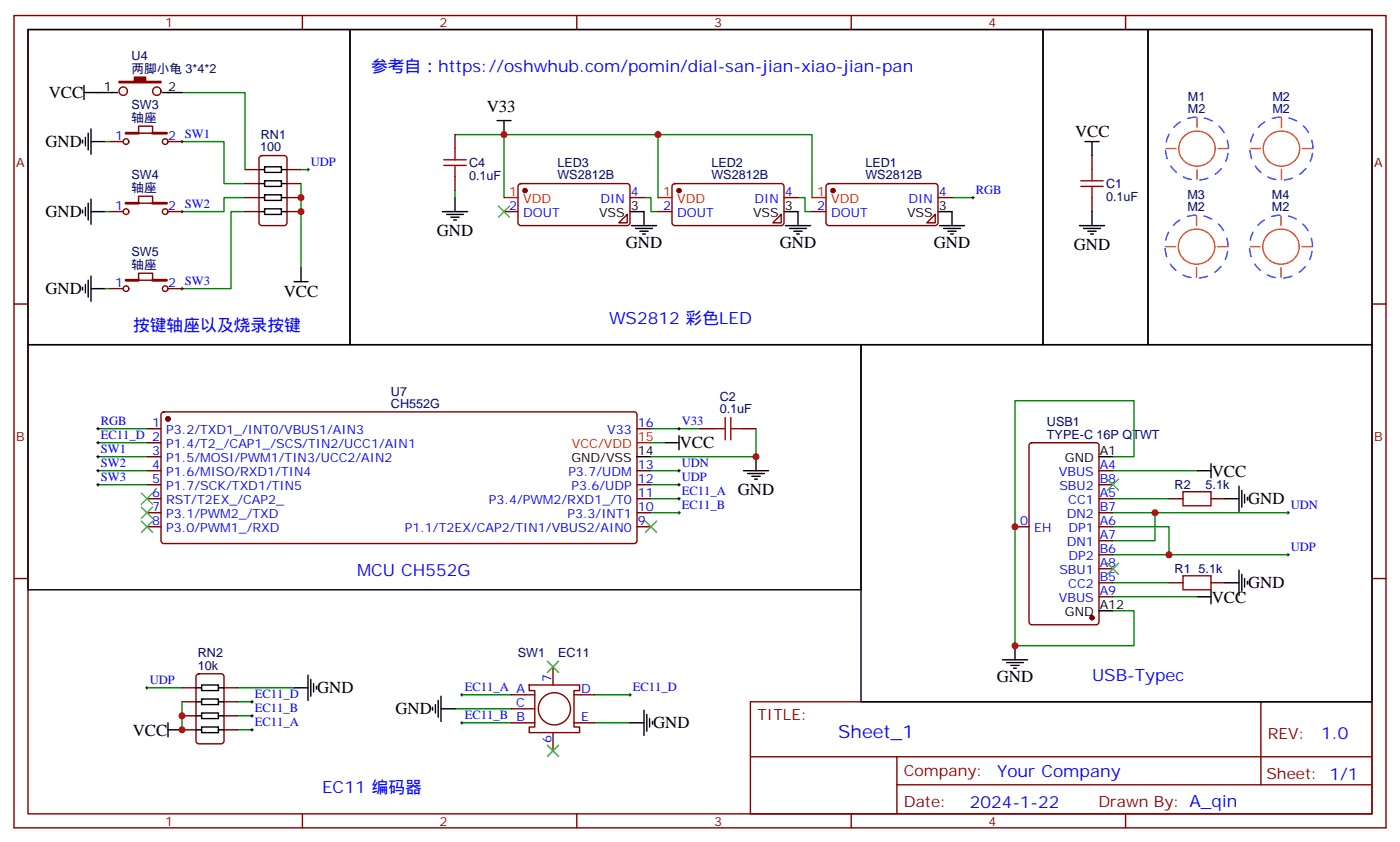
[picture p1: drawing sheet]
<svg xmlns="http://www.w3.org/2000/svg" width="353mm" height="212mm" viewBox="0 0 353 212" stroke-linecap="round" stroke-linejoin="round" font-family="sans-serif">
<g fill="none" stroke="#870000" stroke-width=".35">
<path d="M3.5 3.9h345.7v204.6h-345.7zM7.1 7.4h338.6v197.6h-338.6zM76.2 3.9v3.5M145.3 3.9v3.5M214.5 3.9v3.5M283.6 3.9v3.5M27.5 35.7h3.5M34.9 31.8h3.6v1.7h-3.6zM42.3 35.7h3.6M65.5 39.4l.5-.2h5.6a.71 .71 0 0 1 .7 .7v16.5l-.7 .4h-5.6l-.5-.2-.2-.5v-16.2zM114.7 33.9v3.5M275.2 39.2v3.5"/>
<path d="M27.5 53.3h3.5M34.9 49.4h3.6v1.8h-3.6zM42.3 53.3h3.6M61.7 49.8h3.6M61.7 53.3h3.6M61.7 46.2h3.6M61.7 42.7h3.6M72.3 49.8h3.5M72.3 53.3h3.5M72.3 46.2h3.5M72.3 42.7h3.5M114.7 44.5v3.5"/>
<path d="M127 53.3h3.5M130.8 46.5l.4-.3h26.8a.71 .71 0 0 1 .7 .8v9.1l-.4 .7h-27.1l-.5-.2-.2-.5v-9.1zM158 54v2.1h-2.1zM158.7 49.8h3.6M165.8 53.3h3.5M169.6 46.5l.4-.3h26.8a.71 .71 0 0 1 .8 .8v9.1l-.5 .7h-27.1l-.5-.2-.2-.5v-9.1zM196.8 54v2.1h-2.1zM197.6 49.8h3.5M204.6 53.3h3.5M208.4 46.5l.4-.3h26.9a.71 .71 0 0 1 .7 .8v9.1l-.5 .7h-27.1l-.5-.2-.2-.5v-9.1zM235.7 54v2.1h-2.2zM236.4 49.8h3.5"/>
<path d="M275.2 49.8v3.5M3.5 76.6h3.6M27.5 72.7h3.5M34.9 68.8h3.6v1.8h-3.6zM42.3 72.7h3.6M345.7 76.6h3.5M37 108h3.6M37 111.5h3.6M37 115h3.6M37 118.6h3.6M40.8 104l.5-.2h118.5a.71 .71 0 0 1 .7 .7v31.7l-.4 .7h-118.8l-.5-.2-.2-.5v-31.7zM160.5 108h3.5"/>
<path d="M160.5 118.6h3.5M176.4 108h3.5M187 108h3.5M259.5 111.7l.5-.2h16.2a.71 .71 0 0 1 .7 .7v44.7l-.7 .5h-16.2l-.5-.3-.2-.4v-44.5zM276.9 118.6h3.6M37 122.1h3.6M37 125.6h3.6M37 129.2h3.6M37 132.7h3.6M160.5 122.1h3.5M160.5 125.6h3.5M160.5 129.2h3.5"/>
<path d="M160.5 132.7h3.5M255.8 132.7h3.5M276.9 122.1h3.6M276.9 125.6h3.6M276.9 129.2h3.6M276.9 132.7h3.6M276.9 139.7h3.6M276.9 136.2h3.6M294.6 125.6h3.5M305.2 125.6h3.5M3.5 145.7h3.6M276.9 150.3h3.6"/>
<path d="M276.9 146.8h3.6M276.9 143.3h3.6M294.6 146.8h3.5M305.2 146.8h3.5M345.7 145.7h3.5M45.9 173.2h3.5M45.9 176.8h3.5M49.6 169.9l.5-.2h5.6a.71 .71 0 0 1 .7 .7v16.5l-.7 .5h-5.6l-.5-.3-.2-.4v-16.3zM56.4 173.2h3.6M56.4 176.8h3.6M128.8 175h6M128.8 178.5h6"/>
<path d="M133.3 172.5h12.7v1.5h-1.4v9.1h1.4v1.4h-12.7v-1.4h1.5v-9.1h-1.5zM139.3 168v4.5M144.6 175h5.3M189.1 176.8h156.6v28.2h-156.6zM317.7 176.8v20.9M45.9 180.3h3.5M45.9 183.8h3.5M56.4 180.3h3.6M56.4 183.8h3.6M128.8 182.1h6M139.3 184.5v4.6M144.6 182.1h5.3"/>
<path d="M189.1 190.6h156.5M226 197.7h119.6M226 190.6v14.1M76.2 205v3.5M145.3 205v3.5M214.5 205v3.5M283.6 205v3.5"/>
<circle cx="31" cy="23" r="1.06"/>
<circle cx="31.8" cy="35.7" r=".71"/>
<circle cx="39.5" cy="23" r="1.06"/>
<circle cx="41.6" cy="35.7" r=".71"/>
<circle cx="31.8" cy="53.3" r=".71"/>
<circle cx="41.6" cy="53.3" r=".71"/>
<circle cx="31.8" cy="72.7" r=".71"/>
<circle cx="41.6" cy="72.7" r=".71"/>
<circle cx="139.7" cy="178.5" r="4.1"/>
</g>
<g fill="none" stroke="#000" stroke-width=".35">
<path d="M7.1 7.4h81.1v79.4h-81.1zM88.2 7.4h174.6v79.4h-174.6zM262.8 7.4h26.5v79.4h-26.5zM289.3 7.4h56.4v79.4h-56.4zM20.8 35.3v.7M21.2 23.3h8.4M21.2 21.6v3.5M21.5 34.6v2.1M22.2 33.5v4.3M22.9 35.7h3.6M22.9 32.5v6.3M40.9 23.3h5"/>
<path d="M125.2 30.4h3.6M127 30.4v3.5M273.4 35.7h3.5M275.2 35.7v3.5M20.8 53v.7M21.5 52.2v2.2M22.2 51.2v4.2M22.9 50.1v6.4M22.9 53.3h3.6M65.3 53.3h1.4M65.3 49.8h1.4M65.3 46.2h1.4"/>
<path d="M65.3 42.7h1.4M66.7 52.6h4.2v1.4h-4.2zM66.7 49.1h4.2v1.4h-4.2zM66.7 45.5h4.2v1.5h-4.2zM66.7 42h4.2v1.4h-4.2zM70.9 53.3h1.4M70.9 49.8h1.4M70.9 46.2h1.4M70.9 42.7h1.4M111.5 53.3h6.3M112.5 54h4.3M113.6 54.7h2.1"/>
<path d="M114.3 55.4h.7M114.7 49.8v3.5M158.7 53.3h3.6v3.5M159.1 56.8h6.4M160.2 57.5h4.2M161.2 58.2h2.1M161.9 58.9h.7M197.6 53.3h3.5v3.5M197.9 56.8h6.4M199 57.5h4.2M200 58.2h2.1M200.7 58.9h.7"/>
<path d="M236.4 53.3h3.5v3.5M236.7 56.8h6.4M237.8 57.5h4.2M238.8 58.2h2.1M239.5 58.9h.7M272 56.8h6.3M273 57.5h4.3M274.1 58.2h2.1M274.8 58.9h.7M275.2 53.3v3.5M20.8 72.4v.7M21.5 71.6v2.2"/>
<path d="M22.2 70.6v4.2M22.9 69.5v6.4M22.9 72.7h3.6M74.1 70.9h3.5M75.8 67.4v3.5M7.1 86.8h209.9v61.8h-209.9zM217 86.8h128.7v90h-128.7zM160.5 115h3.5M167.6 111.5h3.5M171.1 109.7v3.6M187.3 118.6h6.4M188.4 119.3h4.2"/>
<path d="M189.4 120h2.2M190.5 115v3.6M276.9 115h3.6M301.6 118.6h3.6M305.2 116.8v3.5M190.1 120.7h.8M308.7 125.6h3.5M312.2 122.4v6.4M312.9 123.5v4.2M313.6 124.6v2.1M314.3 125.3v.7M276.9 153.8h3.6"/>
<path d="M301.6 150.3h3.6M305.2 148.6v3.5M308.7 146.8h3.5M312.2 143.6v6.4M312.9 144.7v4.2M313.6 145.7v2.1M314.3 146.4v.7M49.4 173.2h1.4M49.4 176.8h1.4M50.8 172.5h4.2v1.5h-4.2zM50.8 176.1h4.2v1.4h-4.2zM50.8 179.6h4.2v1.4h-4.2z"/>
<path d="M55 173.2h1.4M55 176.8h1.4M74.1 173.2h3.5M77.6 170.1v6.3M78.3 171.1v4.3M79 172.2v2.1M79.7 172.9v.7M109 178.2v.7M109.7 177.5v2.1M110.4 176.4v4.3M111.1 178.5h3.6M111.1 175.4v6.3"/>
<path d="M162.3 178.9v6.3M163 180v4.2M252.6 166.2h6.3M253.6 166.9h4.3M254.7 167.6h2.1M255.4 168.3h.7M255.8 162.7v3.5M42.3 183.8h3.6M42.3 182.1v3.5M49.4 180.3h1.4M49.4 183.8h1.4M50.8 183.1h4.2v1.4h-4.2z"/>
<path d="M55 180.3h1.4M55 183.8h1.4M158.7 182.1h3.6M163.7 181v2.1M164.4 181.7v.7"/>
</g>
<g fill="none" stroke="#008700" stroke-width=".35">
<path d="M26.5 35.7h1M45.9 35.7h10.5v10.5h5.3M45.9 23.3h15.8v19.4M114.7 33.9h51.1v15.9M127 33.9v15.9M165.8 33.9h38.8v15.9M26.5 53.3h1M61.7 49.8h-5.3v3.5h-10.5M61.7 53.3h-3.5v19.4h-12.3M75.8 46.2v21.2M75.8 42.7h1.8M114.7 48v1.8"/>
<path d="M162.3 49.8h1.7v3.5h1.8M201.1 49.8h1.7v3.5h1.8M239.9 49.8h5.3M26.5 72.7h1M24.7 108h12.3M24.7 111.5h12.3M24.7 118.6h12.3M24.7 115h12.3M164 108h12.4M164 111.5h3.6M164 118.6h7.1M190.5 108v7h-26.5"/>
<path d="M280.5 115h5.3v-14.1h-30v61.8h30v-8.9h-5.3M280.5 118.6h21.1M24.7 122.1h12.3M164 122.1h7.1M164 129.2h7.1M164 125.6h7.1M280.5 129.2h10.5v7h-10.5M280.5 132.7h14.1v7h-14.1M280.5 125.6h14.1M291 129.2h33.6M294.6 139.7h30M280.5 150.3h21.1"/>
<path d="M280.5 146.8h14.1M37 173.2h8.9M45.9 176.8v7M60 176.8h3.5M60 173.2h14.1M114.7 178.5h14.1M116.4 175h12.4M149.9 175h8.8M60 180.3h3.5M60 183.8h3.5M116.4 182.1h12.4M149.9 182.1h8.8"/>
</g>
<g fill="#870000" stroke="#870000" stroke-width=".35">
<path d="M30 20.5h3.9v-1.1h2.8v1.1h3.9v.3h-10.6z"/>
<circle cx="42.3" cy="105.5" r=".53"/>
<circle cx="209.9" cy="48" r=".53"/>
<circle cx="132.3" cy="48" r=".53"/>
<circle cx="171.1" cy="48" r=".53"/>
<circle cx="275.2" cy="155.6" r=".53"/>
</g>
<path d="M127 49.8h3.5M165.8 49.8h3.5M204.6 49.8h3.5M160.5 111.5h3.5" fill="none" stroke="#f00" stroke-width=".35"/>
<g fill="none" stroke="#a10000" stroke-width=".35">
<path d="M114.7 37.4v2.9M111.8 41.7h5.7M111.8 40.3h5.7M114.7 41.7v2.8M272.3 45.5h5.7M272.3 47h5.7M275.2 42.7v2.8M275.2 47v2.8M179.9 108h2.8M182.7 105.2v5.6M184.1 105.2v5.6M184.1 108h2.9"/>
<path d="M298.1 123.9h7.1v3.5h-7.1zM298.1 145h7.1v3.6h-7.1z"/>
</g>
<g fill="none" stroke="#000" stroke-width=".25">
<path d="M45.5 35.7h.7M45.9 35.3v.7M45.5 53.3h.7M45.9 53v.7M77.3 42.7h.7M77.6 42.4v.7M244.8 49.8h.7M245.2 49.4v.7M45.5 72.7h.7M45.9 72.4v.7M24.3 108h.7M24.3 118.6h.7"/>
<path d="M24.3 111.5h.7M24.3 115h.7M24.7 107.6v.7M24.7 111.2v.7M24.7 114.7v.7M24.7 118.2v.7M170.7 108h.7M170.7 118.6h.7M171.1 107.6v.7M171.1 118.2v.7M24.3 122.1h.7M24.7 121.7v.7"/>
<path d="M170.7 129.2h.7M170.7 122.1h.7M170.7 125.6h.7M171.1 121.7v.7M171.1 125.3v.7M171.1 128.8v.7M324.2 129.2h.7M324.2 139.7h.7M324.6 128.8v.7M324.6 139.4v.7M36.7 173.2h.7M37 172.9v.7"/>
<path d="M63.1 176.8h.8M63.5 176.4v.7M63.5 180v.7M116.1 175h.7M116.4 174.7v.7M158.4 175h.7M158.7 174.7v.7M63.1 183.8h.8M63.1 180.3h.8M63.5 183.5v.7M116.1 182.1h.7M116.4 181.7v.7"/>
</g>
<g fill="none" stroke="#3c3" stroke-width=".35">
<path d="M125.6 51.9l2.8 2.8M128.4 51.9l-2.8 2.8M35.6 124.2l2.9 2.8M35.6 127.7l2.9 2.9M35.6 131.3l2.9 2.8M38.5 124.2l-2.9 2.8M38.5 127.7l-2.9 2.9M38.5 131.3l-2.9 2.8M162.6 131.3l2.9 2.8M165.5 131.3l-2.9 2.8M279 120.7l2.9 2.8M281.9 120.7l-2.9 2.8"/>
<path d="M279 141.9l2.9 2.8M281.9 141.9l-2.9 2.8M137.9 166.5l2.9 2.9M140.8 166.5l-2.9 2.9M137.9 187.7l2.9 2.8M140.8 187.7l-2.9 2.8"/>
</g>
<g fill="none" stroke="#f60" stroke-width=".35">
<path d="M293.9 37.4h2.4M298.1 34.6a4.5 4.5 0 0 1 7.1 .1 4.5 4.5 0 0 1-2 6.9 4.5 4.5 0 0 1-5.3-1.5 4.5 4.5 0 0 1 .2-5.5zM301.6 29.7v2.4M306.9 37.4h2.5M315.1 37.4h2.5M319.4 34.6a4.5 4.5 0 0 1 7.1 .1 4.5 4.5 0 0 1-2 6.9 4.5 4.5 0 0 1-5.3-1.5 4.5 4.5 0 0 1 .2-5.5zM322.9 29.7v2.4M328.2 37.4h2.5M298 59.3a4.5 4.5 0 0 1 7.1 .1 4.5 4.5 0 0 1-2 6.9 4.5 4.5 0 0 1-5.3-1.5 4.5 4.5 0 0 1 .2-5.5zM301.5 54.4v2.4M301.6 42.7v2.5M319.3 59.3a4.5 4.5 0 0 1 7.1 .1 4.5 4.5 0 0 1-2 6.9 4.5 4.5 0 0 1-5.3-1.5 4.5 4.5 0 0 1 .2-5.5z"/>
<path d="M322.8 54.4v2.4M322.9 42.7v2.5M293.7 62.1h2.5M301.5 67.4v2.5M306.8 62.1h2.5M315 62.1h2.5M322.8 67.4v2.5M328.1 62.1h2.5"/>
</g>
<path d="M309.6 37.4a7.9 7.9 0 0 0-11.6-7 7.9 7.9 0 0 0-.9 13.5 7.9 7.9 0 0 0 12.4-5.4l.1-1.1M330.8 37.4a7.9 7.9 0 0 0-11.6-7 7.9 7.9 0 0 0-.9 13.5 7.9 7.9 0 0 0 12.5-5.4v-1.1M309.4 62.1a7.9 7.9 0 0 0-11.6-7 7.9 7.9 0 0 0-.9 13.5 7.9 7.9 0 0 0 12.5-5.4v-1.1M330.7 62.1a7.9 7.9 0 0 0-11.6-7 7.9 7.9 0 0 0-.9 13.5 7.9 7.9 0 0 0 12.5-5.4v-1.1" fill="none" stroke="#06f" stroke-width=".35" stroke-dasharray="2.1 2.1"/>
<path d="M31.7 33.5h3.2M38.5 33.5h3.5M31.7 51.2h3.2M38.5 51.2h3.5M31.7 70.6h3.2M38.5 70.6h3.5" fill="none" stroke="#870000" stroke-width=".71"/>
<g fill="#c00">
<circle cx="165.8" cy="33.9" r=".88"/>
<circle cx="45.9" cy="183.8" r=".88"/>
<circle cx="45.9" cy="180.3" r=".88"/>
<circle cx="75.8" cy="53.3" r=".88"/>
<circle cx="75.8" cy="49.8" r=".88"/>
<circle cx="255.8" cy="132.7" r=".88"/>
<circle cx="255.8" cy="162.7" r=".88"/>
<circle cx="127" cy="33.9" r=".88"/>
<circle cx="190.5" cy="115" r=".88"/>
<circle cx="291" cy="129.2" r=".88"/>
<circle cx="294.6" cy="139.7" r=".88"/>
</g>
<text font-size="4.6" fill="#00f" x="211.2" y="185.8">Sheet_1</text>
<g font-size="4.2" fill="#00f">
<text x="93.5" y="18">参考自：https://oshwhub.com/pomin/dial-san-jian-xiao-jian-pan</text>
<text x="33.5" y="83.3">按键轴座以及烧录按键</text>
<text x="153.5" y="81.5">WS2812 彩色LED</text>
<text x="90" y="145">MCU CH552G</text>
<text x="275.2" y="171.5">USB-Typec</text>
<text x="332.9" y="186">1.0</text>
<text x="251.3" y="195.6">Your Company</text>
<text x="81.1" y="199.7">EC11 编码器</text>
<text x="244.3" y="203.4">2024-1-22</text>
</g>
<g font-size="4.2">
<text x="12.3" y="24.8">VCC</text>
<text x="122.7" y="28.3">V33</text>
<text x="270.9" y="34.5">VCC</text>
<text x="11.5" y="37.1">GND</text>
<text x="11.5" y="54.8">GND</text>
<text x="110.1" y="59.4">GND</text>
<text x="157.7" y="62.5">GND</text>
<text x="196.5" y="62.5">GND</text>
<text x="235.3" y="62.5">GND</text>
<text x="270.6" y="62.9">GND</text>
<text x="11.5" y="74.2">GND</text>
<text x="71.5" y="74.9">VCC</text>
<text x="171.3" y="113">VCC</text>
<text x="185.9" y="124.7">GND</text>
<text x="305.3" y="120.1">VCC</text>
<text x="314.5" y="127">GND</text>
<text x="314.5" y="148.2">GND</text>
<text x="305.3" y="151.8">VCC</text>
<text x="251.2" y="171.8">GND</text>
<text x="79.9" y="174.7">GND</text>
<text x="99.7" y="180">GND</text>
<text x="33.5" y="185.3">VCC</text>
<text x="164.6" y="183.5">GND</text>
</g>
<g font-size="3.9" fill="#800">
<text x="190.9" y="181.4">TITLE:</text>
<text x="319.5" y="186">REV:</text>
<text x="227.8" y="195.6">Company:</text>
<text x="319.1" y="196.2">Sheet: 1/1</text>
<text x="227.8" y="203.2">Date:</text>
<text x="276.8" y="203.3">Drawn By: A_qin</text>
</g>
<g font-size="3.2" fill="#800">
<text x="41.6" y="6.9">1</text>
<text x="110.8" y="6.9">2</text>
<text x="179.9" y="6.9">3</text>
<text x="249.1" y="6.9">4</text>
<text x="4.1" y="42">A</text>
<text x="346.3" y="42">A</text>
<text x="4.1" y="111.2">B</text>
<text x="346.3" y="111.2">B</text>
<text x="41.6" y="208">1</text>
<text x="110.8" y="208">2</text>
<text x="179.9" y="208">3</text>
<text x="249.1" y="208">4</text>
</g>
<g font-size="3.2" fill="#000080">
<text x="33.2" y="15.2">U4</text>
<text x="33.2" y="18.4">两脚小龟 3*4*2</text>
<text x="33.1" y="27.6">SW3</text>
<text x="299.3" y="28.4">M2</text>
<text x="299.3" y="25.4">M1</text>
<text x="320.6" y="28.4">M2</text>
<text x="320.6" y="25.4">M2</text>
<text x="33.1" y="30.7">轴座</text>
<text x="65.7" y="35">RN1</text>
<text x="65.6" y="38.1">100</text>
<text x="140.5" y="41.9">LED3</text>
<text x="179.3" y="41.9">LED2</text>
<text x="218.1" y="41.9">LED1</text>
<text x="33.1" y="45.2">SW4</text>
<text x="118.2" y="45.2">0.1uF</text>
<text x="118.2" y="42.2">C4</text>
<text x="140.5" y="45">WS2812B</text>
<text x="179.3" y="45">WS2812B</text>
<text x="218.1" y="45">WS2812B</text>
<text x="278.7" y="47.5">C1</text>
<text x="33.1" y="48.4">轴座</text>
<text x="278.7" y="50.5">0.1uF</text>
<text x="299.2" y="53.1">M2</text>
<text x="299.2" y="50.1">M3</text>
<text x="320.5" y="53.1">M2</text>
<text x="320.5" y="50.1">M4</text>
<text x="33.1" y="64.6">SW5</text>
<text x="33.1" y="67.8">轴座</text>
<text x="98.5" y="99.7">U7</text>
<text x="181.3" y="101">C2</text>
<text x="98.5" y="102.7">CH552G</text>
<text x="181.3" y="104.1">0.1uF</text>
<text x="263.8" y="107.4">USB1</text>
<text x="263.8" y="110.5">TYPE-C 16P QTWT</text>
<text x="296" y="123.2">R2</text>
<text x="303.8" y="123.2">5.1k</text>
<text x="296" y="144.4">R1</text>
<text x="302" y="144.4">5.1k</text>
<text x="49.9" y="165.5">RN2</text>
<text x="130.5" y="165.6">SW1</text>
<text x="140.6" y="165.6">EC11</text>
<text x="49.9" y="168.7">10k</text>
</g>
<g font-size="3.2">
<text x="26.2" y="23">1</text>
<text x="42.3" y="23">2</text>
<text x="158.9" y="53">3</text>
<text x="197.7" y="53">3</text>
<text x="236.5" y="53">3</text>
<text x="150.9" y="54.7">VSS</text>
<text x="189.7" y="54.7">VSS</text>
<text x="228.6" y="54.7">VSS</text>
<text x="144" y="116.5">GND/VSS</text>
<text x="160.7" y="114.7">14</text>
<text x="268.3" y="116.5">GND</text>
<text x="277.1" y="114.7">A1</text>
<text x="268.3" y="155.3">GND</text>
<text x="277.1" y="153.5">A12</text>
</g>
<g font-size="3.2" fill="#00f">
<text x="29" y="35.3">1</text>
<text x="42.3" y="35.3">2 SW1</text>
<text x="78.3" y="41.8">UDP</text>
<text x="29" y="53">1</text>
<text x="42.3" y="53">2 SW2</text>
<text x="128.3" y="53">2</text>
<text x="151.3" y="51.2">DIN</text>
<text x="158.9" y="49.4">4</text>
<text x="167.1" y="53">2</text>
<text x="190.1" y="51.2">DIN</text>
<text x="197.7" y="49.4">4</text>
<text x="205.9" y="53">2</text>
<text x="228.9" y="51.2">DIN</text>
<text x="236.5" y="49.4">4</text>
<text x="245.9" y="48.9">RGB</text>
<text x="131.8" y="54.7">DOUT</text>
<text x="170.6" y="54.7">DOUT</text>
<text x="209.4" y="54.7">DOUT</text>
<text x="29" y="72.4">1</text>
<text x="42.3" y="72.4">2 SW3</text>
<text x="25.4" y="107.1">RGB</text>
<text x="38.4" y="107.6">1</text>
<text x="160.7" y="107.6">16</text>
<text x="171.8" y="107.1">V33</text>
<text x="25.4" y="110.6">EC11_D 2</text>
<text x="41.9" y="109.4">P3.2/TXD1_/INT0/VBUS1/AIN3</text>
<text x="41.9" y="112.9">P1.4/T2_/CAP1_/SCS/TIN2/UCC1/AIN1</text>
<text x="153" y="109.4">V33</text>
<text x="25.4" y="117.7">SW2</text>
<text x="25.4" y="114.2">SW1</text>
<text x="38.4" y="114.7">3</text>
<text x="38.4" y="118.2">4</text>
<text x="41.9" y="116.5">P1.5/MOSI/PWM1/TIN3/UCC2/AIN2</text>
<text x="41.9" y="120">P1.6/MISO/RXD1/TIN4</text>
<text x="143.2" y="120">P3.7/UDM</text>
<text x="160.7" y="118.2">13</text>
<text x="171.8" y="117.7">UDN</text>
<text x="266.8" y="120">VBUS</text>
<text x="277.1" y="118.2">A4</text>
<text x="25.4" y="121.2">SW3</text>
<text x="38.4" y="121.7">5</text>
<text x="38.4" y="125.3">6</text>
<text x="41.9" y="123.5">P1.7/SCK/TXD1/TIN5</text>
<text x="144" y="123.5">P3.6/UDP</text>
<text x="160.7" y="125.3">11</text>
<text x="160.7" y="121.7">12</text>
<text x="171.8" y="121.2">UDP</text>
<text x="171.8" y="124.7">EC11_A</text>
<text x="266.9" y="123.5">SBU2</text>
<text x="277.1" y="125.3">A5</text>
<text x="277.1" y="121.7">B8</text>
<text x="38.4" y="128.8">7</text>
<text x="41.9" y="127">RST/T2EX_/CAP2_</text>
<text x="41.9" y="130.6">P3.1/PWM2_/TXD</text>
<text x="123.2" y="127">P3.4/PWM2/RXD1_/T0</text>
<text x="143" y="130.6">P3.3/INT1</text>
<text x="160.7" y="128.8">10</text>
<text x="171.8" y="128.3">EC11_B</text>
<text x="268.8" y="130.6">DN2</text>
<text x="269.2" y="127">CC1</text>
<text x="277.1" y="128.8">B7</text>
<text x="325.3" y="128.3">UDN</text>
<text x="38.4" y="132.3">8</text>
<text x="41.9" y="134.1">P3.0/PWM1_/RXD</text>
<text x="102" y="134.1">P1.1/T2EX/CAP2/TIN1/VBUS2/AIN0</text>
<text x="160.7" y="132.3">9</text>
<text x="257.1" y="132.3">0</text>
<text x="260.6" y="134.1">EH</text>
<text x="268.8" y="137.6">DN1</text>
<text x="269.3" y="134.1">DP1</text>
<text x="277.1" y="135.9">A7</text>
<text x="277.1" y="132.3">A6</text>
<text x="269.3" y="141.1">DP2</text>
<text x="277.1" y="139.4">B6</text>
<text x="277.1" y="142.9">A8</text>
<text x="325.3" y="138.9">UDP</text>
<text x="266.9" y="144.7">SBU1</text>
<text x="269.2" y="148.2">CC2</text>
<text x="277.1" y="150">A9</text>
<text x="277.1" y="146.4">B5</text>
<text x="266.8" y="151.7">VBUS</text>
<text x="37.7" y="172.4">UDP</text>
<text x="139" y="171.8" transform="rotate(-90 139 171.8)">7</text>
<text x="64.2" y="179.4">EC11_B</text>
<text x="64.2" y="175.9">EC11_D</text>
<text x="117.1" y="174.1">EC11_A A</text>
<text x="130.1" y="178.2">C</text>
<text x="146.4" y="174.7">D</text>
<text x="159.5" y="174.1">EC11_D</text>
<text x="64.2" y="183">EC11_A</text>
<text x="117.1" y="181.2">EC11_B B</text>
<text x="146.4" y="181.7">E</text>
<text x="139" y="187.3" transform="rotate(-90 139 187.3)">6</text>
</g>
<g font-size="3.2" fill="#f00">
<text x="128.3" y="49.4">1</text>
<text x="131.8" y="51.2">VDD</text>
<text x="167.1" y="49.4">1</text>
<text x="170.6" y="51.2">VDD</text>
<text x="205.9" y="49.4">1</text>
<text x="209.4" y="51.2">VDD</text>
<text x="144.1" y="112.9">VCC/VDD</text>
<text x="160.7" y="111.2">15</text>
</g>
</svg>
